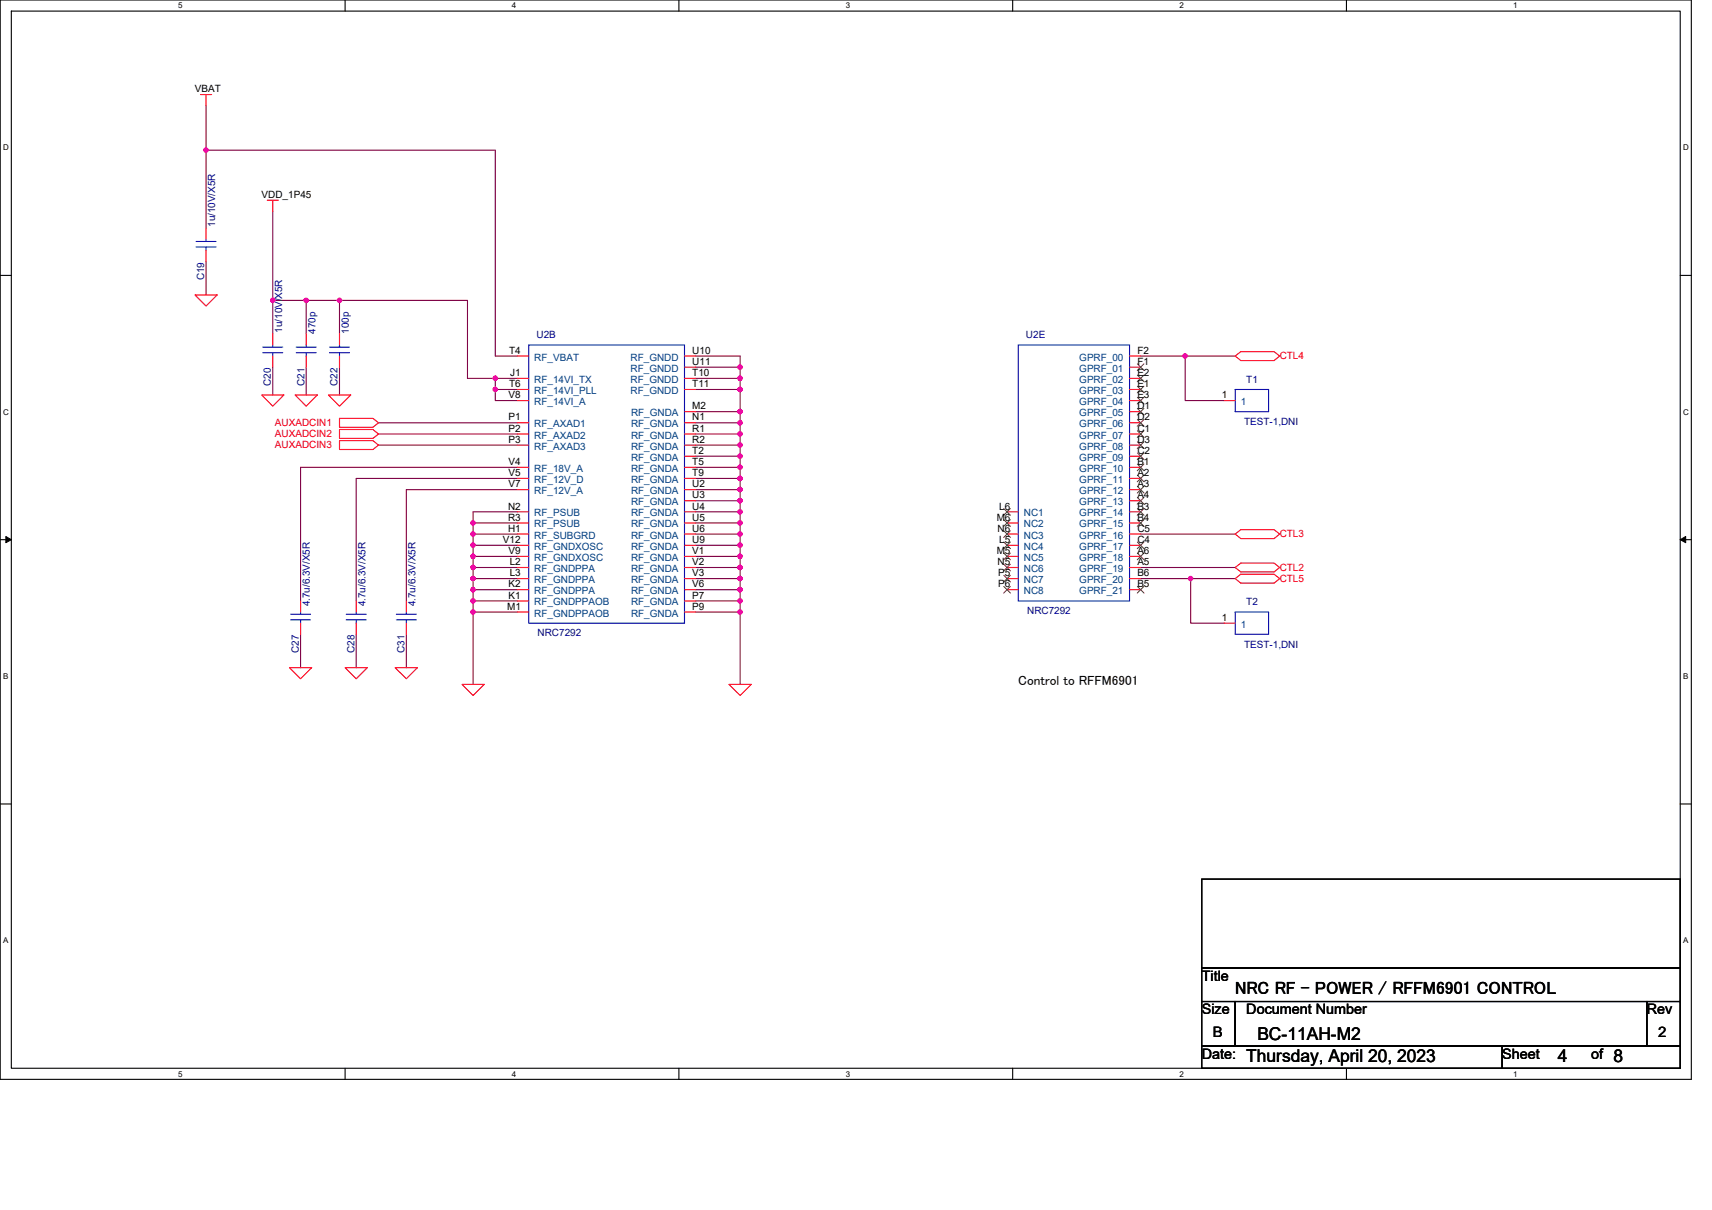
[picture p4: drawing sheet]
<svg xmlns="http://www.w3.org/2000/svg" width="297mm" height="210mm" viewBox="0 0 297 210" stroke-linecap="round" stroke-linejoin="round" font-family="sans-serif">
<path d="M0 0h293.5v187.2h-293.5zM2 1.9h289.5v183.4h-289.5z" fill="none" stroke="#000" stroke-width=".19"/>
<g fill="#fff">
<path d="M30.9 .2h.8v1.6h-.8z"/>
<path d="M30.9 185.5h.8v1.6h-.8z"/>
</g>
<path d="M59.9 0v1.9M59.9 185.3v1.9" fill="none" stroke="#000" stroke-width=".19"/>
<g fill="#fff">
<path d="M88.8 .2h.8v1.6h-.8z"/>
<path d="M88.8 185.5h.8v1.6h-.8z"/>
</g>
<path d="M117.8 0v1.9M117.8 185.3v1.9" fill="none" stroke="#000" stroke-width=".19"/>
<g fill="#fff">
<path d="M146.7 .2h.8v1.6h-.8z"/>
<path d="M146.7 185.5h.8v1.6h-.8z"/>
</g>
<path d="M175.7 0v1.9M175.7 185.3v1.9" fill="none" stroke="#000" stroke-width=".19"/>
<g fill="#fff">
<path d="M204.7 .2h.7v1.6h-.7z"/>
<path d="M204.7 185.5h.7v1.6h-.7z"/>
</g>
<path d="M233.6 0v1.9M233.6 185.3v1.9" fill="none" stroke="#000" stroke-width=".19"/>
<g fill="#fff">
<path d="M262.6 .2h.7v1.6h-.7z"/>
<path d="M262.6 185.5h.7v1.6h-.7z"/>
<path d="M.5 24.8h1v1.6h-1z"/>
<path d="M292 24.8h1v1.6h-1z"/>
<path d="M.5 70.7h1v1.5h-1z"/>
<path d="M292 70.7h1v1.5h-1z"/>
</g>
<path d="M0 47.8h2M291.5 47.8h2" fill="none" stroke="#000" stroke-width=".19"/>
<g fill="#fff">
<path d="M.5 116.5h.9v1.6h-.9z"/>
<path d="M292 116.5h.9v1.6h-.9z"/>
</g>
<path d="M0 93.6h2M291.5 93.6h2" fill="none" stroke="#000" stroke-width=".19"/>
<path d="M1 93.1l1 .5-1 .5zM291.5 93.6l1-.5v1z" fill="#000" stroke="#000" stroke-width=".17"/>
<g fill="#fff">
<path d="M.5 162.4h.9v1.5h-.9z"/>
<path d="M292 162.4h.9v1.5h-.9z"/>
</g>
<path d="M0 139.5h2M291.5 139.5h2M208.5 152.5h83v15.4h-83zM208.5 167.9h83v5.8h-83zM208.5 173.7h5.8v7.8h-5.8zM214.3 173.7h71.4v7.8h-71.4zM285.7 173.7h5.8v7.8h-5.8zM208.5 181.5h52.1v3.8h-52.1zM260.6 181.5h30.9v3.8h-30.9z" fill="none" stroke="#000" stroke-width=".19"/>
<g fill="none" stroke="#800040" stroke-width=".19">
<path d="M35.7 18.3v7.8M35.7 26.1v13.5M35.7 26.1h50.2v35.7h3.9M47.3 36.7v15.4M35.7 45.4v5.8M47.3 52.1v5.8M47.3 52.1h5.8M53.1 52.1h5.8M53.1 52.1v5.8M58.9 52.1v5.8M58.9 52.1h22.2v13.5h4.8M47.3 63.7v4.8"/>
<path d="M53.1 63.7v4.8M58.9 63.7v4.8M65.7 73.3h24.1M65.7 75.3h24.1M65.7 77.2h24.1M85.9 65.6v2h3.9M85.9 65.6h3.9M85.9 67.6v1.9h3.9M120.7 65.6h7.7M120.7 67.6h7.7M120.7 71.4h7.7M120.7 73.3h7.7"/>
<path d="M120.7 75.3h7.7M120.7 77.2h7.7M120.7 79.1h7.7M120.7 61.8h7.7v1.9M120.7 63.7h7.7M128.4 63.7v1.9M128.4 65.6v2M128.4 67.6v3.8M128.4 71.4v1.9M128.4 73.3v2M128.4 75.3v1.9M128.4 77.2v1.9"/>
<path d="M128.4 79.1v2M197.9 61.8h7.7M205.6 61.8v7.7h6.8M205.6 61.8h8.7M82.1 90.7h7.7M82.1 92.6h7.7M82.1 94.6h7.7M82.1 96.5h7.7M82.1 98.4h7.7M82.1 90.7v1.9M82.1 92.6v2M82.1 94.6v1.9"/>
<path d="M82.1 96.5v1.9M82.1 98.4v2M89.8 88.8h-7.7v1.9M89.8 81.1h-37.6v23.1M89.8 83h-28v21.2M89.8 84.9h-19.3v19.3M120.7 81.1h7.7M120.7 83h7.7M120.7 84.9h7.7M120.7 86.9h7.7M120.7 88.8h7.7M120.7 90.7h7.7"/>
<path d="M120.7 92.6h7.7M120.7 94.6h7.7M120.7 96.5h7.7M120.7 98.4h7.7M128.4 81.1v1.9M128.4 83v1.9M128.4 84.9v2M128.4 86.9v1.9M128.4 88.8v1.9M128.4 90.7v1.9M128.4 92.6v2M128.4 94.6v1.9"/>
<path d="M128.4 96.5v1.9M128.4 98.4v2M197.9 98.4h16.4M197.9 92.6h16.4M52.2 110v5.8M61.8 110v5.8M70.5 110v5.8M82.1 100.4h7.7M82.1 102.3h7.7M82.1 104.2h7.7M82.1 106.2h7.7M82.1 100.4v1.9"/>
<path d="M82.1 102.3v1.9M82.1 104.2v2M82.1 106.2v12.5M120.7 100.4h7.7M120.7 102.3h7.7M120.7 104.2h7.7M120.7 106.2h7.7M128.4 100.4v1.9M128.4 102.3v1.9M128.4 104.2v2M128.4 106.2v12.5M197.9 100.4h8.7"/>
<path d="M206.6 100.4h7.7M206.6 100.4v7.7h5.8"/>
</g>
<g fill="#f0f" stroke="#f0f" stroke-width=".19">
<circle cx="128.4" cy="63.7" r=".38"/>
<circle cx="128.4" cy="65.6" r=".38"/>
<circle cx="128.4" cy="67.6" r=".38"/>
<circle cx="128.4" cy="73.3" r=".38"/>
<circle cx="128.4" cy="71.4" r=".38"/>
<circle cx="128.4" cy="75.3" r=".38"/>
<circle cx="128.4" cy="79.1" r=".38"/>
<circle cx="128.4" cy="77.2" r=".38"/>
<circle cx="128.4" cy="81.1" r=".38"/>
<circle cx="128.4" cy="83" r=".38"/>
<circle cx="128.4" cy="84.9" r=".38"/>
<circle cx="128.4" cy="88.8" r=".38"/>
<circle cx="128.4" cy="86.9" r=".38"/>
<circle cx="128.4" cy="90.7" r=".38"/>
<circle cx="128.4" cy="92.6" r=".38"/>
<circle cx="128.4" cy="96.5" r=".38"/>
<circle cx="128.4" cy="94.6" r=".38"/>
<circle cx="128.4" cy="98.4" r=".38"/>
<circle cx="128.4" cy="100.4" r=".38"/>
<circle cx="128.4" cy="102.3" r=".38"/>
<circle cx="128.4" cy="104.2" r=".38"/>
<circle cx="128.4" cy="106.2" r=".38"/>
<circle cx="82.1" cy="90.7" r=".38"/>
<circle cx="82.1" cy="92.6" r=".38"/>
<circle cx="82.1" cy="96.5" r=".38"/>
<circle cx="82.1" cy="94.6" r=".38"/>
<circle cx="82.1" cy="98.4" r=".38"/>
<circle cx="82.1" cy="100.4" r=".38"/>
<circle cx="82.1" cy="102.3" r=".38"/>
<circle cx="82.1" cy="104.2" r=".38"/>
<circle cx="82.1" cy="106.2" r=".38"/>
<circle cx="35.7" cy="26" r=".38"/>
<circle cx="53.1" cy="52.1" r=".38"/>
<circle cx="58.9" cy="52.1" r=".38"/>
<circle cx="85.9" cy="65.6" r=".38"/>
<circle cx="85.9" cy="67.6" r=".38"/>
<circle cx="47.3" cy="52.1" r=".38"/>
<circle cx="206.6" cy="100.4" r=".38"/>
<circle cx="205.6" cy="61.8" r=".38"/>
</g>
<g fill="none" stroke="#f00" stroke-width=".19">
<path d="M34.8 16.4h1.9M35.7 16.4v1.9M35.7 39.6v1.9M46.4 34.7h1.9M47.3 34.7v2M33.8 51.2h3.9l-2 1.9zM35.7 43.4v2M47.3 57.9v1.9M53.1 57.9v1.9M58.9 57.9v1.9M45.4 68.5h3.9l-2 2zM47.3 61.8v1.9"/>
<path d="M51.2 68.5h3.9l-2 2zM53.1 61.8v1.9M57 68.5h3.9l-2 2zM58.9 72.6h5.8l1 .7-1 .8h-5.8zM58.9 74.5h5.8l1 .8-1 .8h-5.8zM58.9 76.4h5.8l1 .8-1 .8h-5.8zM58.9 61.8v1.9M89.8 61.8h1.9M89.8 65.6h1.9M89.8 67.6h1.9M89.8 69.5h1.9M89.8 73.3h1.9"/>
<path d="M89.8 75.3h1.9M89.8 77.2h1.9M118.8 61.8h1.9M118.8 63.7h1.9M118.8 65.6h1.9M118.8 67.6h1.9M118.8 79.1h1.9M118.8 77.2h1.9M118.8 75.3h1.9M118.8 73.3h1.9M118.8 71.4h1.9M196 61.8h1.9"/>
<path d="M196 63.7h1.9M196 65.6h1.9M196 67.6h1.9M196 69.5h1.9M196 71.4h1.9M196 73.3h1.9M196 75.3h1.9M196 77.2h1.9M196 79.1h1.9M212.4 69.5h1.9M214.3 61.8l1-.8h5.8l.9 .8-.9 .7h-5.8zM89.8 81.1h1.9"/>
<path d="M89.8 83h1.9M89.8 84.9h1.9M89.8 88.8h1.9M89.8 92.6h1.9M89.8 94.6h1.9M89.8 90.7h1.9M89.8 96.5h1.9M89.8 98.4h1.9M118.8 98.4h1.9M118.8 96.5h1.9M118.8 94.6h1.9M118.8 92.6h1.9"/>
<path d="M118.8 90.7h1.9M118.8 88.8h1.9M118.8 86.9h1.9M118.8 84.9h1.9M118.8 83h1.9M118.8 81.1h1.9M174.7 88.8h2M174.7 90.7h2M174.7 92.6h2M174.7 94.6h2M174.7 96.5h2M174.7 98.4h2"/>
<path d="M196 81.1h1.9M196 83h1.9M196 84.9h1.9M196 86.9h1.9M196 88.8h1.9M196 90.7h1.9M196 92.6h1.9M196 94.6h1.9M196 96.5h1.9M196 98.4h1.9M214.3 92.6l1-.7h5.8l.9 .7-.9 .8h-5.8zM214.3 98.4l1-.7h5.8l.9 .7-.9 .8h-5.8z"/>
<path d="M50.2 115.8h3.9l-1.9 2zM52.2 104.2v2M52.2 108.1v1.9M59.9 115.8h3.8l-1.9 2zM61.8 104.2v2M61.8 108.1v1.9M68.6 115.8h3.8l-1.9 2zM70.5 104.2v2M70.5 108.1v1.9M80.2 118.7h3.8l-1.9 2zM89.8 100.4h1.9M89.8 102.3h1.9"/>
<path d="M89.8 104.2h1.9M89.8 106.2h1.9M118.8 106.2h1.9M118.8 104.2h1.9M118.8 102.3h1.9M118.8 100.4h1.9M126.5 118.7h3.8l-1.9 2zM174.7 100.4h2M174.7 102.3h2M196 100.4h1.9M196 102.3h1.9M212.4 108.1h1.9"/>
<path d="M214.3 100.4l1-.8h5.8l.9 .8-.9 .8h-5.8z"/>
</g>
<g fill="none" stroke="#00f" stroke-width=".19">
<path d="M34 42.8h3.5M34 41.9h3.5M35.7 41.5v.4M35.7 42.8v.6M47.3 59.8v.4M53.1 59.8v.4M58.9 59.8v.4M91.7 59.8h27.1v48.3h-27.1zM176.7 59.8h19.3v44.4h-19.3zM45.6 61.2h3.5M45.6 60.2h3.5M47.3 61.2v.6"/>
<path d="M51.4 61.2h3.5M51.4 60.2h3.5M53.1 61.2v.6M57.2 61.2h3.4M57.2 60.2h3.4M58.9 61.2v.6M214.3 67.6h5.8v3.8h-5.8zM50.4 107.5h3.5M50.4 106.6h3.5M52.2 106.2v.4M52.2 107.5v.6M60.1 107.5h3.4"/>
<path d="M60.1 106.6h3.4M61.8 106.2v.4M61.8 107.5v.6M68.8 107.5h3.4M68.8 106.6h3.4M70.5 106.2v.4M70.5 107.5v.6M214.3 106.2h5.8v3.8h-5.8z"/>
</g>
<g fill="none" stroke="#804000" stroke-width=".17">
<path d="M197.3 63.1l1.2 1.2M197.3 65.1l1.2 1.1M197.3 67l1.2 1.2M197.3 68.9l1.2 1.2M197.3 70.8l1.2 1.2M197.3 72.8l1.2 1.1M197.3 74.7l1.2 1.2M197.3 76.6l1.2 1.2M197.3 78.6l1.2 1.1M198.5 63.1l-1.2 1.2M198.5 65.1l-1.2 1.1M198.5 67l-1.2 1.2"/>
<path d="M198.5 68.9l-1.2 1.2M198.5 70.8l-1.2 1.2M198.5 72.8l-1.2 1.1M198.5 74.7l-1.2 1.2M198.5 76.6l-1.2 1.2M198.5 78.6l-1.2 1.1M174.2 88.2l1.1 1.2M174.2 90.1l1.1 1.2M174.2 92.1l1.1 1.1M174.2 94l1.1 1.2M174.2 95.9l1.1 1.2M174.2 97.9l1.1 1.1"/>
<path d="M174.2 99.8l1.1 1.2M175.3 88.2l-1.2 1.2M175.3 90.1l-1.2 1.2M175.3 92.1l-1.2 1.1M175.3 94l-1.2 1.2M175.3 95.9l-1.2 1.2M175.3 97.9l-1.2 1.1M175.3 99.8l-1.2 1.2M197.3 80.5l1.2 1.2M197.3 82.4l1.2 1.2M197.3 84.4l1.2 1.1M197.3 86.3l1.2 1.2"/>
<path d="M197.3 88.2l1.2 1.2M197.3 90.1l1.2 1.2M197.3 94l1.2 1.2M197.3 95.9l1.2 1.2M198.5 80.5l-1.2 1.2M198.5 82.4l-1.2 1.2M198.5 84.4l-1.2 1.1M198.5 86.3l-1.2 1.2M198.5 88.2l-1.2 1.2M198.5 90.1l-1.2 1.2M198.5 94l-1.2 1.2M198.5 95.9l-1.2 1.2"/>
<path d="M174.2 101.7l1.1 1.2M175.3 101.7l-1.2 1.2M197.3 101.7l1.2 1.2M198.5 101.7l-1.2 1.2"/>
</g>
<g font-size="3.1">
<text x="214.3" y="172.5">NRC RF - POWER / RFFM6901 CONTROL</text>
<text x="216.2" y="184.2">Thursday, April 20, 2023</text>
<text x="218.2" y="180.3">BC-11AH-M2</text>
<text x="270.3" y="184.2">4</text>
<text x="279.9" y="184.2">8</text>
</g>
<g font-size="2.5">
<text x="208.5" y="170.2">Title</text>
<text x="208.5" y="176">Size</text>
<text x="210.5" y="179.8">B</text>
<text x="216.2" y="176">Document Number</text>
<text x="285.7" y="176">Rev</text>
<text x="287.7" y="179.8">2</text>
<text x="208.5" y="183.7">Date:</text>
<text x="260.6" y="183.7">Sheet</text>
<text x="276.1" y="183.7">of</text>
</g>
<text font-size="2.3" x="176.7" y="118.8">Control to RFFM6901</text>
<g font-size="1.7">
<text x="33.8" y="16">VBAT</text>
<text x="45.4" y="34.4">VDD_1P45</text>
<text x="88.3" y="61.4">T4</text>
<text x="88.5" y="65.2">J1</text>
<text x="120.1" y="61.4">U10</text>
<text x="120.1" y="63.3">U11</text>
<text x="120.1" y="65.2">T10</text>
<text x="197.3" y="61.4">F2</text>
<text x="197.3" y="63.3">F1</text>
<text x="197.3" y="65.2">E2</text>
<text x="88.2" y="69.1">V8</text>
<text x="88.3" y="67.2">T6</text>
<text x="120.1" y="67.2">T11</text>
<text x="120.1" y="71">M2</text>
<text x="197.3" y="67.2">E1</text>
<text x="197.3" y="69.1">E3</text>
<text x="197.3" y="71">D1</text>
<text x="212" y="69.1">1</text>
<text x="88.2" y="72.9">P1</text>
<text x="88.2" y="74.9">P2</text>
<text x="88.2" y="76.8">P3</text>
<text x="120.1" y="76.8">R2</text>
<text x="120.1" y="74.9">R1</text>
<text x="120.1" y="72.9">N1</text>
<text x="197.3" y="72.9">D2</text>
<text x="197.3" y="74.9">C1</text>
<text x="197.3" y="76.8">D3</text>
<text x="88.2" y="80.7">V4</text>
<text x="88.2" y="82.6">V5</text>
<text x="120.1" y="82.6">T9</text>
<text x="120.1" y="80.7">T5</text>
<text x="120.1" y="78.7">T2</text>
<text x="197.3" y="78.7">C2</text>
<text x="197.3" y="80.7">B1</text>
<text x="197.3" y="82.6">A2</text>
<text x="88.2" y="88.4">N2</text>
<text x="88.2" y="84.5">V7</text>
<text x="120.1" y="88.4">U4</text>
<text x="120.1" y="86.5">U3</text>
<text x="120.1" y="84.5">U2</text>
<text x="173.4" y="88.4">L6</text>
<text x="197.3" y="84.5">A3</text>
<text x="197.3" y="86.5">A4</text>
<text x="197.3" y="88.4">B3</text>
<text x="87.3" y="94.2">V12</text>
<text x="88.2" y="92.2">H1</text>
<text x="88.2" y="90.3">R3</text>
<text x="120.1" y="94.2">U9</text>
<text x="120.1" y="92.2">U6</text>
<text x="120.1" y="90.3">U5</text>
<text x="172.9" y="90.3">M6</text>
<text x="173.1" y="92.2">N6</text>
<text x="173.4" y="94.2">L5</text>
<text x="197.3" y="90.3">B4</text>
<text x="197.3" y="92.2">C5</text>
<text x="197.3" y="94.2">C4</text>
<text x="88.2" y="96.1">V9</text>
<text x="88.2" y="101.9">K2</text>
<text x="88.4" y="98">L2</text>
<text x="88.4" y="100">L3</text>
<text x="120.1" y="101.9">V6</text>
<text x="120.1" y="100">V3</text>
<text x="120.1" y="98">V2</text>
<text x="120.1" y="96.1">V1</text>
<text x="172.9" y="96.1">M5</text>
<text x="173.1" y="98">N5</text>
<text x="173.2" y="100">P5</text>
<text x="173.2" y="101.9">P6</text>
<text x="197.3" y="96.1">A6</text>
<text x="197.3" y="98">A5</text>
<text x="197.3" y="100">B6</text>
<text x="197.3" y="101.9">B5</text>
<text x="88" y="105.8">M1</text>
<text x="88.2" y="103.8">K1</text>
<text x="120.1" y="105.8">P9</text>
<text x="120.1" y="103.8">P7</text>
<text x="212" y="107.7">1</text>
</g>
<g font-size="1.7" fill="#000080">
<text x="37.4" y="39.4" transform="rotate(-90 37.4 39.4)">1u/10V/X5R</text>
<text x="35.4" y="48.6" transform="rotate(-90 35.4 48.6)">C19</text>
<text x="48.9" y="57.7" transform="rotate(-90 48.9 57.7)">1u/10V/X5R</text>
<text x="54.7" y="57.9" transform="rotate(-90 54.7 57.9)">470p</text>
<text x="60.5" y="57.9" transform="rotate(-90 60.5 57.9)">100p</text>
<text x="93.1" y="58.7">U2B</text>
<text x="178" y="58.7">U2E</text>
<text x="47" y="67" transform="rotate(-90 47 67)">C20</text>
<text x="52.8" y="67" transform="rotate(-90 52.8 67)">C21</text>
<text x="58.6" y="67" transform="rotate(-90 58.6 67)">C22</text>
<text x="216.2" y="66.4">T1</text>
<text x="215.9" y="73.7">TEST-1,DNI</text>
<text x="53.8" y="105.2" transform="rotate(-90 53.8 105.2)">4.7u/6.3V/X5R</text>
<text x="63.4" y="105.2" transform="rotate(-90 63.4 105.2)">4.7u/6.3V/X5R</text>
<text x="72.1" y="105.2" transform="rotate(-90 72.1 105.2)">4.7u/6.3V/X5R</text>
<text x="178.2" y="106.6">NRC7292</text>
<text x="216.2" y="105">T2</text>
<text x="51.8" y="113.3" transform="rotate(-90 51.8 113.3)">C27</text>
<text x="61.5" y="113.3" transform="rotate(-90 61.5 113.3)">C28</text>
<text x="70.2" y="113.3" transform="rotate(-90 70.2 113.3)">C31</text>
<text x="93.3" y="110.4">NRC7292</text>
<text x="215.9" y="112.4">TEST-1,DNI</text>
</g>
<g font-size="1.7" fill="#004080">
<text x="92.7" y="62.5">RF_VBAT</text>
<text x="109.4" y="62.5">RF_GNDD</text>
<text x="109.4" y="64.5">RF_GNDD</text>
<text x="187.3" y="62.5">GPRF_00</text>
<text x="187.3" y="64.5">GPRF_01</text>
<text x="92.7" y="66.4">RF_14VI_TX</text>
<text x="92.7" y="68.3">RF_14VI_PLL</text>
<text x="92.7" y="70.3">RF_14VI_A</text>
<text x="109.4" y="66.4">RF_GNDD</text>
<text x="109.4" y="68.3">RF_GNDD</text>
<text x="187.3" y="66.4">GPRF_02</text>
<text x="187.3" y="68.3">GPRF_03</text>
<text x="187.3" y="70.3">GPRF_04</text>
<text x="215.3" y="70.3">1</text>
<text x="92.7" y="74.1">RF_AXAD1</text>
<text x="92.7" y="76.1">RF_AXAD2</text>
<text x="92.7" y="78">RF_AXAD3</text>
<text x="109.5" y="78">RF_GNDA</text>
<text x="109.5" y="76.1">RF_GNDA</text>
<text x="109.5" y="74.1">RF_GNDA</text>
<text x="109.5" y="72.2">RF_GNDA</text>
<text x="187.3" y="72.2">GPRF_05</text>
<text x="187.3" y="74.1">GPRF_06</text>
<text x="187.3" y="76.1">GPRF_07</text>
<text x="187.3" y="78">GPRF_08</text>
<text x="92.7" y="81.9">RF_18V_A</text>
<text x="92.7" y="83.8">RF_12V_D</text>
<text x="109.5" y="83.8">RF_GNDA</text>
<text x="109.5" y="81.9">RF_GNDA</text>
<text x="109.5" y="79.9">RF_GNDA</text>
<text x="187.3" y="79.9">GPRF_09</text>
<text x="187.3" y="81.9">GPRF_10</text>
<text x="187.3" y="83.8">GPRF_11</text>
<text x="92.7" y="85.7">RF_12V_A</text>
<text x="92.7" y="89.6">RF_PSUB</text>
<text x="109.5" y="89.6">RF_GNDA</text>
<text x="109.5" y="87.7">RF_GNDA</text>
<text x="109.5" y="85.7">RF_GNDA</text>
<text x="177.6" y="89.6">NC1</text>
<text x="187.3" y="85.7">GPRF_12</text>
<text x="187.3" y="87.7">GPRF_13</text>
<text x="187.3" y="89.6">GPRF_14</text>
<text x="92.7" y="93.4">RF_SUBGRD</text>
<text x="92.7" y="95.4">RF_GNDXOSC</text>
<text x="92.7" y="91.5">RF_PSUB</text>
<text x="109.5" y="95.4">RF_GNDA</text>
<text x="109.5" y="93.4">RF_GNDA</text>
<text x="109.5" y="91.5">RF_GNDA</text>
<text x="177.6" y="91.5">NC2</text>
<text x="177.6" y="93.4">NC3</text>
<text x="177.6" y="95.4">NC4</text>
<text x="187.3" y="91.5">GPRF_15</text>
<text x="187.3" y="93.4">GPRF_16</text>
<text x="187.3" y="95.4">GPRF_17</text>
<text x="92.7" y="97.3">RF_GNDXOSC</text>
<text x="92.7" y="99.2">RF_GNDPPA</text>
<text x="92.7" y="101.2">RF_GNDPPA</text>
<text x="109.5" y="101.2">RF_GNDA</text>
<text x="109.5" y="99.2">RF_GNDA</text>
<text x="109.5" y="97.3">RF_GNDA</text>
<text x="177.6" y="97.3">NC5</text>
<text x="177.6" y="99.2">NC6</text>
<text x="177.6" y="101.2">NC7</text>
<text x="187.3" y="97.3">GPRF_18</text>
<text x="187.3" y="99.2">GPRF_19</text>
<text x="187.3" y="101.2">GPRF_20</text>
<text x="92.7" y="103.1">RF_GNDPPA</text>
<text x="92.7" y="105">RF_GNDPPAOB</text>
<text x="92.7" y="107">RF_GNDPPAOB</text>
<text x="109.5" y="107">RF_GNDA</text>
<text x="109.5" y="105">RF_GNDA</text>
<text x="109.5" y="103.1">RF_GNDA</text>
<text x="177.6" y="103.1">NC8</text>
<text x="187.3" y="103.1">GPRF_21</text>
<text x="215.3" y="108.9">1</text>
</g>
<g font-size="1.7" fill="#f00">
<text x="222" y="62.4">CTL4</text>
<text x="47.7" y="73.9">AUXADCIN1</text>
<text x="47.7" y="75.9">AUXADCIN2</text>
<text x="47.7" y="77.8">AUXADCIN3</text>
<text x="222" y="93.2">CTL3</text>
<text x="222" y="99">CTL2</text>
<text x="222" y="101">CTL5</text>
</g>
<g font-size="1.4">
<text x="30.9" y="1.5">5</text>
<text x="88.8" y="1.5">4</text>
<text x="146.7" y="1.5">3</text>
<text x="204.7" y="1.5">2</text>
<text x="262.6" y="1.5">1</text>
<text x=".5" y="26.1">D</text>
<text x="292" y="26.1">D</text>
<text x=".5" y="71.9">C</text>
<text x="292" y="71.9">C</text>
<text x=".5" y="117.8">B</text>
<text x="292" y="117.8">B</text>
<text x=".5" y="163.6">A</text>
<text x="292" y="163.6">A</text>
<text x="30.9" y="186.8">5</text>
<text x="88.8" y="186.8">4</text>
<text x="146.7" y="186.8">3</text>
<text x="204.7" y="186.8">2</text>
<text x="262.6" y="186.8">1</text>
</g>
</svg>
